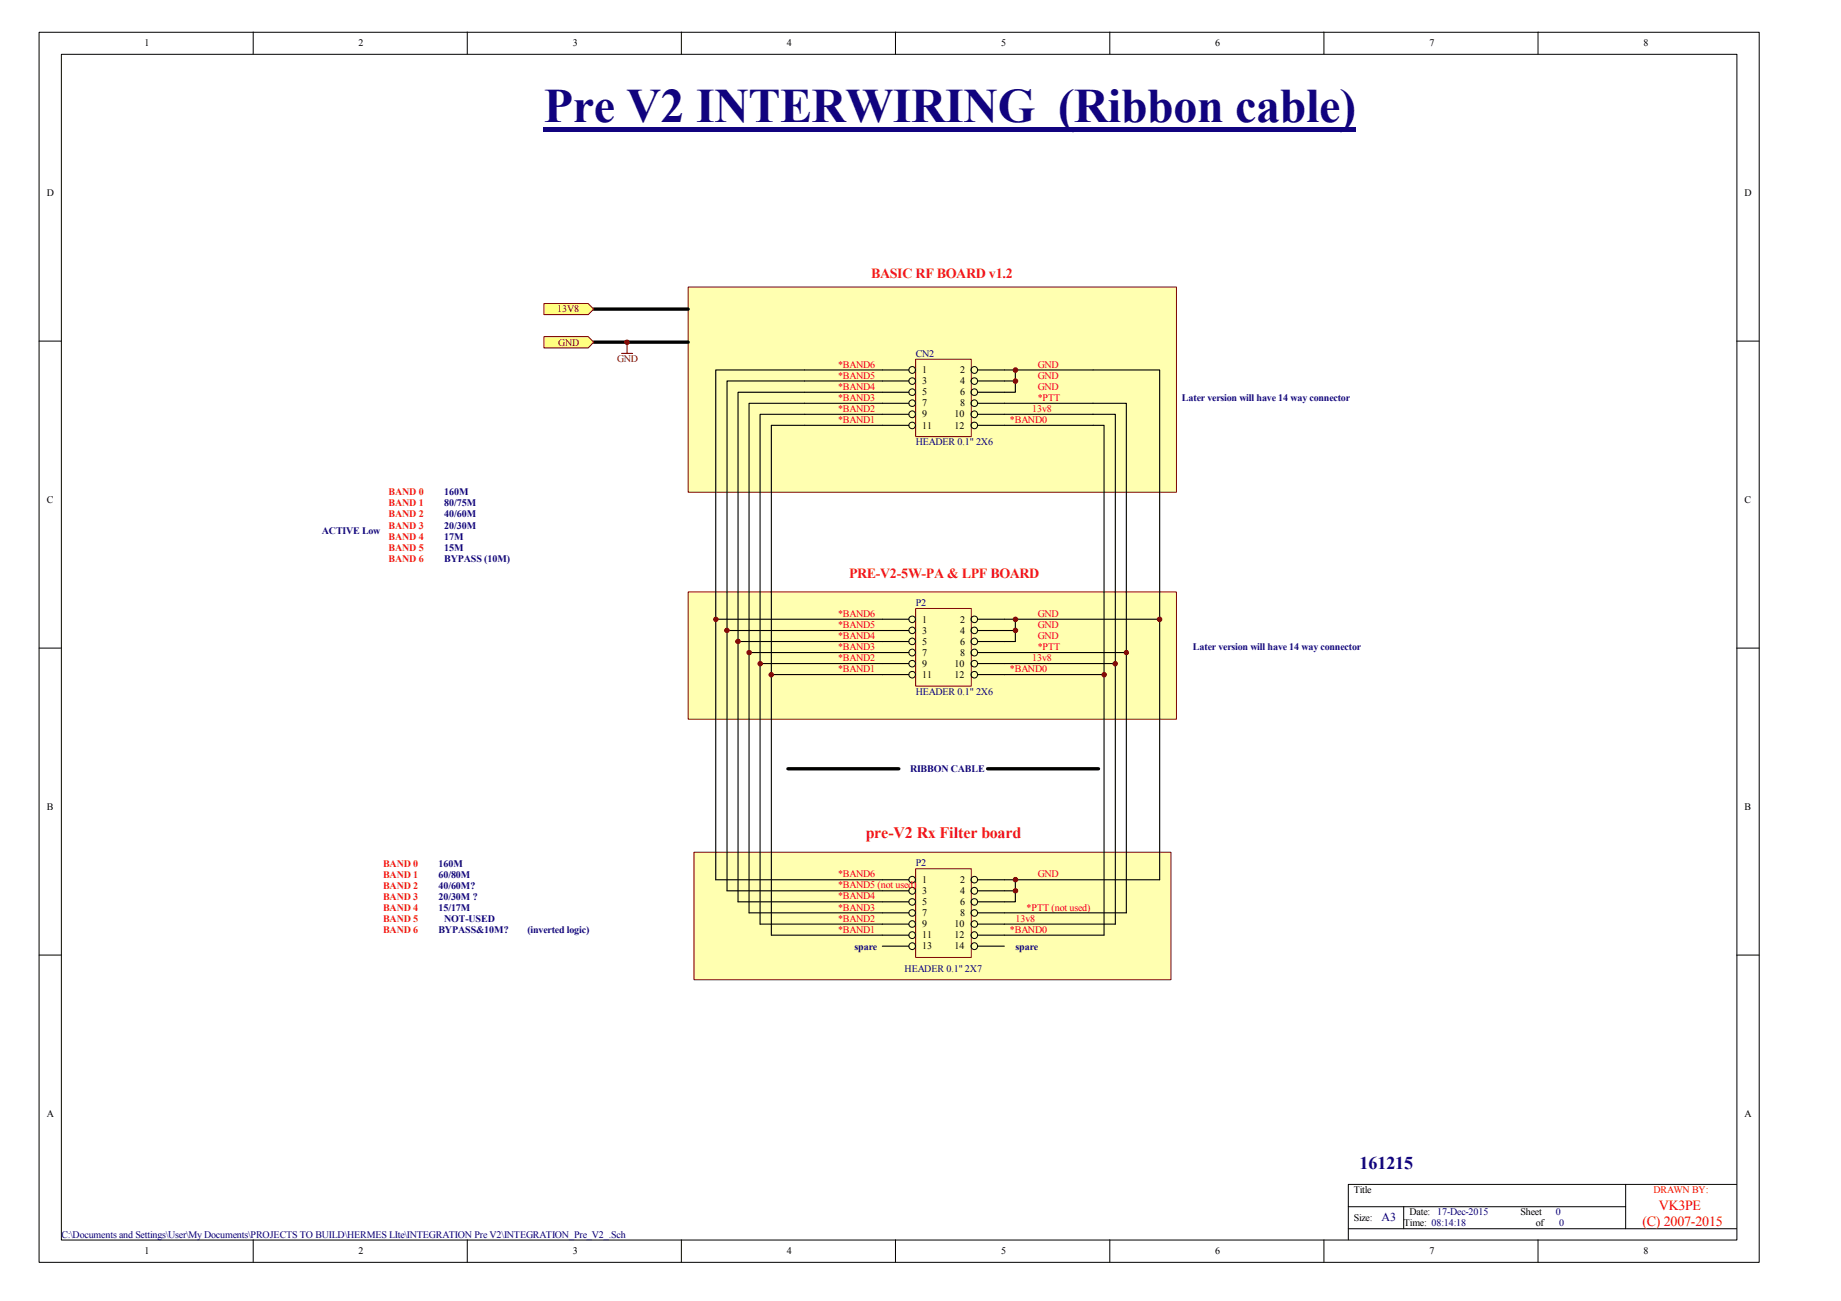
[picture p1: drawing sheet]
<svg xmlns="http://www.w3.org/2000/svg" width="297mm" height="210mm" viewBox="0 0 297 210" stroke-linecap="round" stroke-linejoin="round" font-family="sans-serif">
<g fill="none" stroke="#000" stroke-width=".16">
<path d="M6.3 5.2h277.5v198.5h-277.5zM9.9 8.8h270.3v191.3h-270.3zM40.8 5.2v3.5M75.4 5.2v3.5M109.9 5.2v3.5M144.5 5.2v3.5M179.1 5.2v3.5M213.6 5.2v3.5M248.2 5.2v3.5M6.3 55h3.6M280.2 55h3.6M6.3 104.6h3.6"/>
<path d="M280.2 104.6h3.6M6.3 154.1h3.6M280.2 154.1h3.6M217.5 194.7h44.8M217.5 198.2h62.7M226.5 194.7v3.5M262.3 191.1v7.1M280.2 191.1h-62.7v8.9M40.8 200v3.6M75.4 200v3.6M109.9 200v3.6M144.5 200v3.6"/>
<path d="M179.1 200v3.6M213.6 200v3.6M248.2 200v3.6"/>
</g>
<path d="M112 137.5h76.9v20.6h-76.9z" fill="#ffffb0"/>
<path d="M112 137.5h76.9v20.6h-76.9z" fill="none" stroke="#800000" stroke-width=".16"/>
<path d="M111.1 95.5h78.7v20.5h-78.7z" fill="#ffffb0"/>
<path d="M111 95.5h78.8v20.5h-78.8z" fill="none" stroke="#800000" stroke-width=".16"/>
<path d="M111.1 46.4h78.7v33h-78.7z" fill="#ffffb0"/>
<path d="M111 46.3h78.8v33.1h-78.8z" fill="none" stroke="#800000" stroke-width=".16"/>
<path d="M147.8 98.2h8.9v12.5h-8.9z" fill="#ffffb0"/>
<path d="M147.7 98.2h9v12.5h-9z" fill="none" stroke="#800000" stroke-width=".16"/>
<g fill="none" stroke="#000" stroke-width=".16">
<circle cx="147.2" cy="99.9" r=".53"/>
<circle cx="157.2" cy="99.9" r=".53"/>
<circle cx="147.2" cy="105.3" r=".53"/>
<circle cx="147.2" cy="108.9" r=".53"/>
<circle cx="147.2" cy="103.5" r=".53"/>
<circle cx="147.2" cy="107.1" r=".53"/>
<circle cx="147.2" cy="101.7" r=".52"/>
<circle cx="157.2" cy="105.3" r=".53"/>
<circle cx="157.2" cy="103.5" r=".53"/>
<circle cx="157.2" cy="107.1" r=".53"/>
<circle cx="157.2" cy="108.9" r=".53"/>
<circle cx="157.2" cy="101.7" r=".52"/>
</g>
<g fill="none" stroke="#000" stroke-width=".18">
<path d="M129.8 59.7h12.6M162 59.7h14.4M129.8 61.5h12.6M129.8 63.3h12.6M129.8 65.1h12.6M129.8 66.8h12.6M162 65.1h14.4M162 66.8h14.4M142.4 99.9h4.2M157.7 99.9h4.3M142.4 101.7h4.2M142.4 103.5h4.2"/>
<path d="M142.4 105.3h4.2M142.4 107.1h4.2M142.4 108.8h4.2M157.7 101.7h4.3M157.7 103.5h4.3M157.7 105.3h4.3M157.7 107.1h4.3M157.7 108.8h4.3"/>
</g>
<path d="M147.8 58h8.9v12.4h-8.9z" fill="#ffffb0"/>
<path d="M147.7 58h9v12.4h-9z" fill="none" stroke="#800000" stroke-width=".16"/>
<g fill="none" stroke="#000" stroke-width=".16">
<circle cx="147.2" cy="59.7" r=".53"/>
<circle cx="157.2" cy="59.7" r=".53"/>
<circle cx="147.2" cy="66.8" r=".53"/>
<circle cx="147.2" cy="63.3" r=".53"/>
<circle cx="147.2" cy="68.6" r=".53"/>
<circle cx="147.2" cy="65.1" r=".53"/>
<circle cx="147.2" cy="61.5" r=".53"/>
<circle cx="157.2" cy="66.8" r=".53"/>
<circle cx="157.2" cy="68.6" r=".53"/>
<circle cx="157.2" cy="65.1" r=".53"/>
<circle cx="157.2" cy="61.5" r=".53"/>
<circle cx="157.2" cy="63.3" r=".53"/>
</g>
<g fill="none" stroke="#000" stroke-width=".18">
<path d="M129.8 59.7h-14.3v82.2M142.4 59.7h4.2M157.7 59.7h4.3M163.8 59.7v3.6h-6.1M176.4 59.7h10.7v82.2M129.8 66.8h-7.2v82.3M129.8 65.1h-8.9v82.2M129.8 63.3h-10.7v82.2M129.8 61.5h-12.5v82.2M142.4 61.5h4.2M142.4 63.3h4.2M142.4 65.1h4.2"/>
<path d="M142.4 66.8h4.2M146.6 68.6h-22.1v82.3M157.7 68.6h20.4v82.3M157.7 61.5h6.1M157.7 65.1h4.3M157.7 66.8h4.3M176.4 66.8h3.6v82.3M176.4 65.1h5.3v82.2M115.5 99.9h26.9M162 99.9h25.1M163.8 99.9v3.6h-1.8M117.3 101.7h25.1"/>
<path d="M119.1 103.5h23.3M120.9 105.3h21.5M122.6 107.1h19.8M124.5 108.8h17.9M162 101.7h1.8M162 105.3h19.7M162 107.1h18M162 108.8h16.1"/>
</g>
<path d="M127.1 124h17.9M159.3 124h17.9" fill="none" stroke="#000" stroke-width=".54"/>
<path d="M87.8 20.5h131v.7h-131z" fill="#11037f"/>
<path d="M147.8 140.2h8.9v14.3h-8.9z" fill="#ffffb0"/>
<path d="M147.7 140.2h9v14.3h-9z" fill="none" stroke="#800000" stroke-width=".16"/>
<g fill="none" stroke="#000" stroke-width=".16">
<circle cx="147.2" cy="143.7" r=".53"/>
<circle cx="147.2" cy="150.9" r=".53"/>
<circle cx="147.2" cy="152.7" r=".53"/>
<circle cx="147.2" cy="141.9" r=".53"/>
<circle cx="147.2" cy="145.5" r=".53"/>
<circle cx="147.2" cy="147.3" r=".53"/>
<circle cx="147.2" cy="149.1" r=".53"/>
<circle cx="157.2" cy="143.7" r=".53"/>
<circle cx="157.2" cy="152.7" r=".53"/>
<circle cx="157.2" cy="150.9" r=".53"/>
<circle cx="157.2" cy="147.3" r=".53"/>
<circle cx="157.2" cy="149.1" r=".53"/>
<circle cx="157.2" cy="141.9" r=".53"/>
<circle cx="157.2" cy="145.5" r=".53"/>
</g>
<g fill="none" stroke="#000" stroke-width=".18">
<path d="M115.5 141.9h31.1M117.3 143.7h29.3M119.1 145.5h27.5M120.9 147.3h25.7M122.6 149.1h24M124.5 150.9h22.1M142.4 152.7h4.2M157.7 141.9h29.4M157.7 143.7h6.1M157.7 147.3h24M157.7 149.1h22.3M157.7 150.9h20.4"/>
<path d="M157.7 152.7h4.3M163.8 141.9v3.6h-6.1"/>
</g>
<circle cx="115.5" cy="99.9" r=".36" fill="#800000"/>
<circle cx="115.5" cy="99.9" r=".36" fill="none" stroke="#800000" stroke-width=".16"/>
<circle cx="117.3" cy="101.7" r=".36" fill="#800000"/>
<circle cx="117.3" cy="101.7" r=".36" fill="none" stroke="#800000" stroke-width=".16"/>
<circle cx="119.1" cy="103.5" r=".36" fill="#800000"/>
<circle cx="119.1" cy="103.5" r=".36" fill="none" stroke="#800000" stroke-width=".16"/>
<circle cx="120.9" cy="105.3" r=".36" fill="#800000"/>
<circle cx="120.9" cy="105.3" r=".36" fill="none" stroke="#800000" stroke-width=".16"/>
<circle cx="122.7" cy="107.1" r=".36" fill="#800000"/>
<circle cx="122.7" cy="107.1" r=".36" fill="none" stroke="#800000" stroke-width=".16"/>
<circle cx="124.4" cy="108.9" r=".36" fill="#800000"/>
<circle cx="124.4" cy="108.9" r=".36" fill="none" stroke="#800000" stroke-width=".16"/>
<circle cx="187.1" cy="99.9" r=".36" fill="#800000"/>
<circle cx="187.1" cy="99.9" r=".36" fill="none" stroke="#800000" stroke-width=".16"/>
<circle cx="163.8" cy="101.7" r=".37" fill="#800000"/>
<circle cx="163.8" cy="101.7" r=".37" fill="none" stroke="#800000" stroke-width=".16"/>
<circle cx="163.8" cy="99.9" r=".37" fill="#800000"/>
<circle cx="163.8" cy="99.9" r=".37" fill="none" stroke="#800000" stroke-width=".16"/>
<circle cx="163.8" cy="59.7" r=".37" fill="#800000"/>
<circle cx="163.8" cy="59.7" r=".37" fill="none" stroke="#800000" stroke-width=".16"/>
<circle cx="163.8" cy="61.5" r=".37" fill="#800000"/>
<circle cx="163.8" cy="61.5" r=".37" fill="none" stroke="#800000" stroke-width=".16"/>
<circle cx="181.7" cy="105.3" r=".35" fill="#800000"/>
<circle cx="181.7" cy="105.3" r=".35" fill="none" stroke="#800000" stroke-width=".16"/>
<circle cx="179.9" cy="107.1" r=".36" fill="#800000"/>
<circle cx="179.9" cy="107.1" r=".36" fill="none" stroke="#800000" stroke-width=".16"/>
<circle cx="178.2" cy="108.9" r=".36" fill="#800000"/>
<circle cx="178.2" cy="108.9" r=".36" fill="none" stroke="#800000" stroke-width=".16"/>
<circle cx="163.8" cy="143.7" r=".36" fill="#800000"/>
<circle cx="163.8" cy="143.7" r=".36" fill="none" stroke="#800000" stroke-width=".16"/>
<circle cx="163.8" cy="141.9" r=".37" fill="#800000"/>
<circle cx="163.8" cy="141.9" r=".37" fill="none" stroke="#800000" stroke-width=".16"/>
<path d="M95.8 49.9h15.2M95.8 55.2h15.2" fill="none" stroke="#000" stroke-width=".54"/>
<path d="M87.8 49h7.1l.9 .9-.9 .9h-7.1z" fill-rule="evenodd" fill="#ffff80"/>
<path d="M87.8 49h7.1l.9 .9-.9 .9h-7.1z" fill="none" stroke="#800000" stroke-width=".16"/>
<path d="M87.8 54.3h7.1l.9 .9-.9 .9h-7.1z" fill-rule="evenodd" fill="#ffff80"/>
<path d="M87.8 54.3h7.1l.9 .9-.9 .9h-7.1z" fill="none" stroke="#800000" stroke-width=".16"/>
<path d="M100.3 57h1.8M101.2 55.2v1.8" fill="none" stroke="#800000" stroke-width=".18"/>
<circle cx="101.2" cy="55.2" r=".36" fill="#800000"/>
<circle cx="101.2" cy="55.2" r=".36" fill="none" stroke="#800000" stroke-width=".16"/>
<text font-size="7.7" fill="#11037f" x="87.8" y="19.6">Pre V2 INTERWIRING (Ribbon cable)</text>
<text font-size="2.9" fill="#11037f" x="219.4" y="188.7">161215</text>
<text font-size="2.6" fill="#ee0e22" x="139.7" y="135.2">pre-V2 Rx Filter board</text>
<g font-size="2.3" fill="#ee0e22">
<text x="140.6" y="44.9">BASIC RF BOARD v1.2</text>
<text x="137" y="93.2">PRE-V2-5W-PA &amp; LPF BOARD</text>
</g>
<g font-size="2.3" fill="#f00">
<text x="265" y="197.9">(C) 2007-2015</text>
<text x="267.7" y="195.2">VK3PE</text>
</g>
<text font-size="1.9" fill="#000080" x="222.9" y="196.9">A3</text>
<g font-size="1.6">
<text x="23.3" y="7.5">1</text>
<text x="57.9" y="7.5">2</text>
<text x="92.4" y="7.5">3</text>
<text x="127" y="7.5">4</text>
<text x="161.5" y="7.5">5</text>
<text x="196.1" y="7.5">6</text>
<text x="230.6" y="7.5">7</text>
<text x="265.2" y="7.5">8</text>
<text x="7.6" y="31.6">D</text>
<text x="281.5" y="31.6">D</text>
<text x="148.8" y="60.2">1</text>
<text x="148.8" y="62">3</text>
<text x="148.8" y="63.8">5</text>
<text x="148.8" y="65.6">7</text>
<text x="154.9" y="60.2">2</text>
<text x="154.9" y="62">4</text>
<text x="154.9" y="63.8">6</text>
<text x="154.9" y="65.6">8</text>
<text x="148.8" y="67.4">9</text>
<text x="148.8" y="69.2">11</text>
<text x="154" y="67.4">10</text>
<text x="154" y="69.2">12</text>
<text x="7.6" y="81.2">C</text>
<text x="281.5" y="81.2">C</text>
<text x="148.8" y="100.5">1</text>
<text x="154.9" y="100.5">2</text>
<text x="148.8" y="102.2">3</text>
<text x="148.8" y="104">5</text>
<text x="148.8" y="105.8">7</text>
<text x="148.8" y="107.6">9</text>
<text x="154" y="107.6">10</text>
<text x="154.9" y="102.2">4</text>
<text x="154.9" y="104">6</text>
<text x="154.9" y="105.8">8</text>
<text x="148.8" y="109.4">11</text>
<text x="154" y="109.4">12</text>
<text x="7.6" y="130.6">B</text>
<text x="281.5" y="130.6">B</text>
<text x="148.8" y="142.5">1</text>
<text x="154.9" y="142.5">2</text>
<text x="148.8" y="144.2">3</text>
<text x="148.8" y="146">5</text>
<text x="148.8" y="147.8">7</text>
<text x="148.8" y="149.6">9</text>
<text x="154" y="149.6">10</text>
<text x="154.9" y="144.2">4</text>
<text x="154.9" y="146">6</text>
<text x="154.9" y="147.8">8</text>
<text x="148.8" y="151.4">11</text>
<text x="148.8" y="153.2">13</text>
<text x="154" y="151.4">12</text>
<text x="154" y="153.2">14</text>
<text x="7.6" y="180.2">A</text>
<text x="281.5" y="180.2">A</text>
<text x="218.4" y="192.5">Title</text>
<text x="218.4" y="197">Size:</text>
<text x="226.5" y="197.9">Time: 08:14:18</text>
<text x="227.4" y="196.1">Date: 17-Dec-2015</text>
<text x="245.3" y="196.1">Sheet</text>
<text x="247.8" y="197.9">of</text>
<text x="23.3" y="202.4">1</text>
<text x="57.9" y="202.4">2</text>
<text x="92.4" y="202.4">3</text>
<text x="127" y="202.4">4</text>
<text x="161.5" y="202.4">5</text>
<text x="196.1" y="202.4">6</text>
<text x="230.6" y="202.4">7</text>
<text x="265.2" y="202.4">8</text>
</g>
<g font-size="1.6" fill="#800000">
<text x="89.9" y="50.4">13V8</text>
<text x="90.1" y="55.8">GND</text>
<text x="99.6" y="58.4">GND</text>
</g>
<g font-size="1.6" fill="#f00">
<text x="135.2" y="59.3">*BAND6</text>
<text x="167.4" y="59.3">GND</text>
<text x="135.2" y="64.7">*BAND3</text>
<text x="135.2" y="62.9">*BAND4</text>
<text x="135.2" y="61.1">*BAND5</text>
<text x="167.4" y="61.1">GND</text>
<text x="167.4" y="62.9">GND</text>
<text x="167.4" y="64.7">*PTT</text>
<text x="135.2" y="68.2">*BAND1</text>
<text x="135.2" y="66.5">*BAND2</text>
<text x="162.9" y="68.2">*BAND0</text>
<text x="166.5" y="66.5">13v8</text>
<text x="135.2" y="101.3">*BAND5</text>
<text x="135.2" y="99.6">*BAND6</text>
<text x="167.4" y="99.6">GND</text>
<text x="167.4" y="101.3">GND</text>
<text x="135.2" y="106.7">*BAND2</text>
<text x="135.2" y="104.9">*BAND3</text>
<text x="135.2" y="103.1">*BAND4</text>
<text x="166.5" y="106.7">13v8</text>
<text x="167.4" y="103.1">GND</text>
<text x="167.4" y="104.9">*PTT</text>
<text x="135.2" y="108.5">*BAND1</text>
<text x="162.9" y="108.5">*BAND0</text>
<text x="135.2" y="143.3">*BAND5 (not used)</text>
<text x="135.2" y="141.6">*BAND6</text>
<text x="167.4" y="141.6">GND</text>
<text x="135.2" y="148.7">*BAND2</text>
<text x="135.2" y="146.9">*BAND3</text>
<text x="135.2" y="145.1">*BAND4</text>
<text x="163.9" y="148.7">13v8</text>
<text x="165.6" y="146.9">*PTT (not used)</text>
<text x="135.2" y="150.5">*BAND1</text>
<text x="162.9" y="150.5">*BAND0</text>
<text x="266.8" y="192.5">DRAWN BY:</text>
</g>
<g font-size="1.6" fill="#000080">
<text x="147.7" y="57.5">CN2</text>
<text x="147.7" y="71.8">HEADER 0.1&quot; 2X6</text>
<text x="147.7" y="97.7">P2</text>
<text x="147.7" y="112.1">HEADER 0.1&quot; 2X6</text>
<text x="147.7" y="139.8">P2</text>
<text x="146" y="156.8">HEADER 0.1&quot; 2X7</text>
<text x="251" y="196.1">0</text>
<text x="251.6" y="197.9">0</text>
<text x="9.9" y="199.7">C:\Documents and Settings\User\My Documents\PROJECTS TO BUILD\HERMES LIte\INTEGRATION Pre V2\INTEGRATION_Pre_V2_.Sch</text>
</g>
<g font-size="1.6" fill="#11037f">
<text x="190.7" y="64.7">Later version will have 14 way connector</text>
<text x="71.7" y="79.9">160M</text>
<text x="71.7" y="81.7">80/75M</text>
<text x="71.7" y="83.5">40/60M</text>
<text x="51.9" y="86.2">ACTIVE Low</text>
<text x="71.7" y="85.3">20/30M</text>
<text x="71.7" y="87.1">17M</text>
<text x="71.7" y="88.9">15M</text>
<text x="71.7" y="90.6">BYPASS (10M)</text>
<text x="192.5" y="104.9">Later version will have 14 way connector</text>
<text x="146.9" y="124.6">RIBBON CABLE</text>
<text x="70.7" y="139.8">160M</text>
<text x="70.7" y="141.6">60/80M</text>
<text x="70.7" y="143.4">40/60M?</text>
<text x="70.7" y="145.2">20/30M ?</text>
<text x="70.7" y="147">15/17M</text>
<text x="71.7" y="148.8">NOT-USED</text>
<text x="70.7" y="150.5">BYPASS&amp;10M?</text>
<text x="85.1" y="150.5">(inverted logic)</text>
<text x="137.9" y="153.2">spare</text>
<text x="163.9" y="153.2">spare</text>
</g>
<g font-size="1.6" fill="#ee0e22">
<text x="62.7" y="79.9">BAND 0</text>
<text x="62.7" y="81.7">BAND 1</text>
<text x="62.7" y="83.5">BAND 2</text>
<text x="62.7" y="85.3">BAND 3</text>
<text x="62.7" y="87.1">BAND 4</text>
<text x="62.7" y="88.9">BAND 5</text>
<text x="62.7" y="90.6">BAND 6</text>
<text x="61.8" y="139.8">BAND 0</text>
<text x="61.8" y="141.6">BAND 1</text>
<text x="61.8" y="143.4">BAND 2</text>
<text x="61.8" y="145.2">BAND 3</text>
<text x="61.8" y="147">BAND 4</text>
<text x="61.8" y="148.8">BAND 5</text>
<text x="61.8" y="150.5">BAND 6</text>
</g>
</svg>
